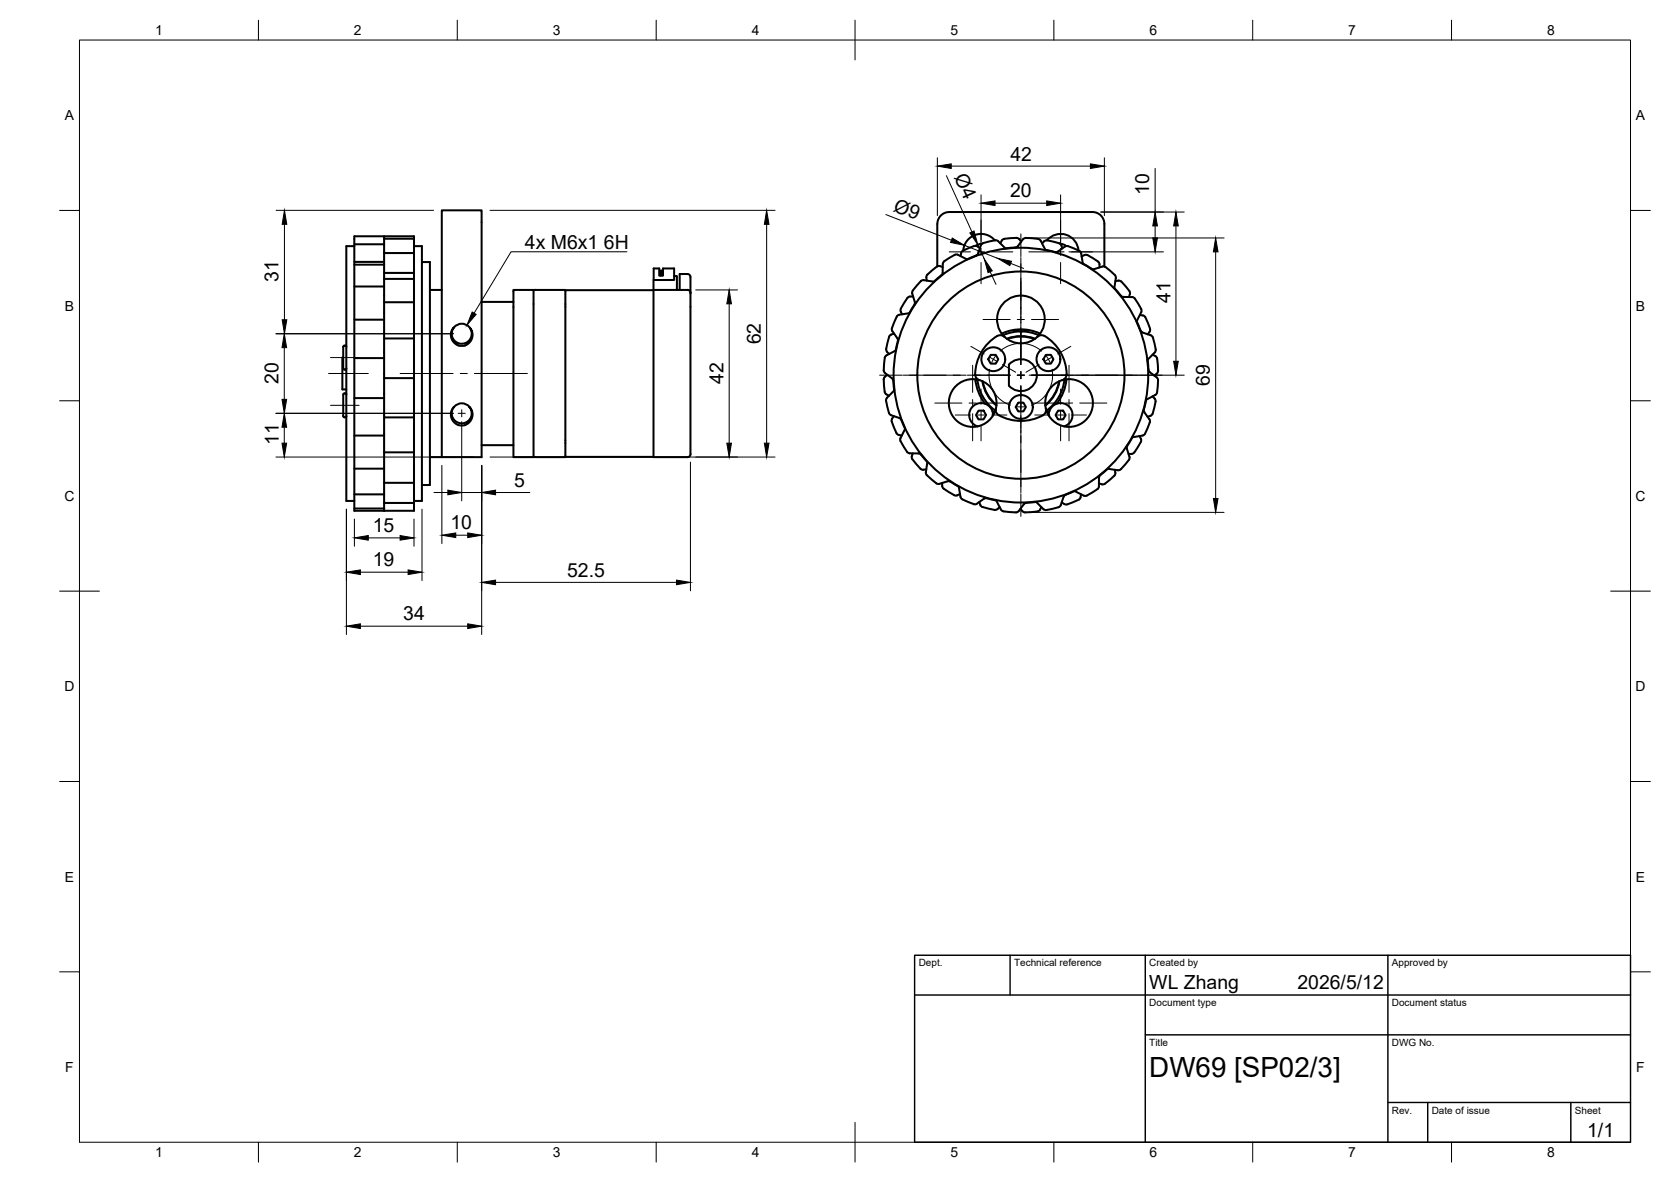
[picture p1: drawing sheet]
<svg xmlns="http://www.w3.org/2000/svg" width="420mm" height="297mm" viewBox="0 0 420 297" stroke-linecap="round" stroke-linejoin="round" font-family="sans-serif">
<!-- layer: Visible -->
<g fill="none" stroke="#000" stroke-width=".51">
<path d="M89.1 59.4h15v69h-15zM96.6 59.4v.6M96.6 60v1.4M96.6 60h7.5M111.1 52.9h10v62h-10zM89.1 61.9h-2v64h2M89.1 65.8h7.5M89.1 72h7.5M89.1 61.4h7.5M89.1 66.5h7.5M96.6 61.4v2.2M96.6 66.5v3.6"/>
<path d="M96.6 70.1v43.6M96.6 63.6v2.9M96.6 68.6h7.5M96.6 76h7.5M96.6 63.6h7.5M96.6 70.1h7.5M104.1 61.9h2v64h-2M106.1 65.9h2v56h-2M108.1 72.9h3M121.1 75.9h8M129.1 72.9h5.1v42h-5.1zM134.2 73l8-.1v42h-7.6"/>
<path d="M142.2 72.9h22.1M164.3 72.9v-2.5h5.2v-1h.7v3.5M164.3 72.9v42h8.5a.73 .73 0 0 0 .8-.9v-40.4M164.3 72.9l8.6-.1a.77 .77 0 0 1 .7 .8M166.1 69.3v-1.1h.4v1.1M166.1 68.2l.1-.2h.1l.2 .2M169.5 69.4v-1.9h-2.8v1.8h-.9v-1.8h-1.4v2.9M173.6 69.6a.75 .75 0 0 0-.8-.7h-1.9v4M173.6 69.6v4M225.5 79.5l-1 2.5a1.09 1.09 0 0 0-.1 1.2l1.2 1.8M226.1 79.1l-.6 .5M226.5 78.3l.3 .7"/>
<path d="M226.5 77.5v.8M229.4 73.8l.6 2.1-.1 .6M229.6 74.5a1.61 1.61 0 0 0-2 1.2l-1.1 1.8M229.9 76.5l-1.3 2.2-2.5 .4M231.6 70.6l.7-.2 2.5 .4M231.6 70.6l-2.1 2.4-.1 .8M232.9 69.8l.1 .7M235.7 66.9v-10.6a2.99 2.99 0 0 1 3-3h36a2.99 2.99 0 0 1 3 3v10.7M237 67.1a1.6 1.6 0 0 0-2.2 .5l-1.6 1.4-.3 .7M237.4 65.7l-.3 .6-.2 2.7-2.1 1.8M240.1 64l-2.7 1.7M241.7 63.6l-.2 .8"/>
<path d="M245.9 63.7l-.4 .5-2.3 1-2.4-1.2h-.7M246.4 62.4a1.65 1.65 0 0 0-2.3-.2l-2 .8-.4 .6M246.9 61.3l-.8 .1-.7 .4M250.1 60.4a4.5 4.5 0 0 0-4.8-1.4 4.5 4.5 0 0 0-3.1 4M250.3 60.4l.7 .2M250.3 60.4l-3.3 .8-.3 .4-.8 2.1M251 60.6l1.8 1.8 2.5-.2M255.9 61.9l-.6 .3M256.8 60.8a1.62 1.62 0 0 0-2.2-1l-2.3 .3-.8 1.1M261.1 60.1l.6 .4 1.1 2.3M261.1 60l-3.4-.2-.5 .3-1.3 1.8M262 61.2l.8-.7 .4-.1a4.5 4.5 0 0 1 4.9-1.4 4.5 4.5 0 0 1 3.1 4"/>
<path d="M263.3 60.4l3.1 .7 .5 .6M266.6 61.3l.8 .1 .7 .4M266.9 61.7l.2 .7M268.5 61.9l-.7 .1-2.3 1.4-2.6-.6M268.5 61.8l3.1 1.4 .3 .5 .4 2.5M272 64.4l1.2-.4 2.9 1.8M272.3 66.2l2.1 1.3 .7 .1M276.1 65.8l.3 .4 .1 1M277.2 67l-2.1 .6M277.2 67l.7 .1M278 67.1l2.3 2.1 .3 .7M280.2 72.4l1.8 2.1 2.6 .2"/>
<path d="M280.5 70.6l1-.1 .4 .3M280.6 69.9l-.4 2.5M281.9 70.7l2.1 2.5a1.4 1.4 0 0 1-.1 1.4M284.6 74.6l.7 .4 1.7 2.9v.5l-1.2 2.4M286.6 79.1l.8 .2M287.4 79.3l.6 .4 1.2 2.9M86.3 89.9h-.2v8h1M86.3 92.6l.3 .3 .3-.1 .2-.2M87.1 87.2a.45 .45 0 0 0-.6-.3 .45 .45 0 0 0-.2 .6v5.1M87.1 99.2a.45 .45 0 0 0-.6-.3 .45 .45 0 0 0-.2 .6v5.1M89.1 80.3h7.5M89.1 90h7.5"/>
<path d="M96.6 85.1h7.5M96.6 95h7.5M116.9 86.8l.9-.5 .9-1.2 .1-1.2-.4-1.2-.4-.5 .6 1.4-.1 .9-.4 .9-1 .8-1.4 .2-1-.5-1-1.1-.1-1.3 .6-1.3-.8 1.4v1.1l.3 .9 .7 .8 .8 .4h1.7M118 82.2a2.51 2.51 0 0 0-3.8 0M222.2 95.3l.2 3.2M222.4 98.5l.3 .4 .8 .5M223.1 94.2a1.33 1.33 0 0 0-.9 1.1M224.8 83.8l-1.1 .6-.9 3.3a1.37 1.37 0 0 0 .8 1.3M224.8 98.2l-1.8 1.8M225.6 85l.2 .7M225.8 85.7l-.6 2.4-2.3 1.2-.4 .4-.3 2.8a1.1 1.1 0 0 0 .3 1.2l1.8 1.4a6.5 6.5 0 0 1 .5 3M245.2 95.3a11.5 11.5 0 0 0 2.5 6.2"/>
<path d="M245.5 95.3l-.2 .5M245.8 95.4a11 11 0 0 0 4.5 7.8M247 95.8a9.8 9.8 0 0 0 3.5 6.1M247.1 95.8a9.7 9.7 0 0 0 3.5 6M249.1 89.2h1.3l.6 1.1-.6 1.1h-1.3l-.6-1.1zM252.5 84.6a1.84 1.84 0 0 0-2.6 .4 11.3 11.3 0 0 0-4.7 9.4 1.49 1.49 0 0 0 1.1 1.1M253.3 85.2a9.7 9.7 0 0 1 6.8 0M253.7 91.6a4 4 0 0 1 5.8-.2 4 4 0 0 1 0 5.8 4 4 0 0 1-5.8-.3zM258.2 82.9a3 3 0 0 1-3 0M260.2 85.1a9.8 9.8 0 0 0-7 0M260.8 84.6a1.86 1.86 0 0 1 2.7 .4 11.5 11.5 0 0 1 4.7 9.1M261.2 84.2a11 11 0 0 0-9 0"/>
<path d="M261.5 83.8a11.5 11.5 0 0 0-9.6 0M263 89.2h1.2l.7 1.1-.7 1.1h-1.2l-.7-1.1zM266.3 95.8a9.7 9.7 0 0 1-3.5 6M266.4 95.8a9.8 9.8 0 0 1-3.5 6.1M267.6 95.4a11 11 0 0 1-4.5 7.8M267.9 95.3l.2 .5M268.2 95.3a11.5 11.5 0 0 1-2.5 6.2M268.2 94.1a1.49 1.49 0 0 1-1.1 1.4M285.8 80.7l1.1 2.6 2.8 1.3 .9 3.2M288.6 90.4l.3 2.9 2.2 2-.1 2.8a1.14 1.14 0 0 1-.5 1.2l-2.3 1.1-.6 2.5 .1 .7M289.2 82.6v.5l-.6 .9M289.8 99.6l.5 .6"/>
<path d="M289.8 89.1l.7 .4M290.5 89.5l.4 .6M290.6 87.9l-.2 .7-1.9 1.8M291 90.1l.2 3.1a1.43 1.43 0 0 1-1 1.2M86.3 104.6l.3 .3 .3-.1 .2-.2M89.1 100h7.5M89.1 109.5h7.5M89.1 117.8h7.5M96.6 113.7v4.1M96.6 117.8v3.5M96.6 104.9h7.5M96.6 113.7h7.5"/>
<path d="M108.1 114.9h3M114.2 102.2l-.5 .7-.3 .7v.8l.3 1.1 .7 .9 .8 .4h1.7M118 102.2a2.51 2.51 0 0 0-3.1-.6 2.51 2.51 0 0 0-1.2 2.9l.4 1 1 .7 1.2 .2 .9-.3 .8-.6 .6-1.2-.1-1.2-.5-.9 .7 1.1 .1 1.2-.6 1.4-.6 .6-.7 .3M121.1 111.9h8M134.2 114.8h.1M134.3 114.8l.3 .1M142.2 114.8h22.1M223 100l-.2 .7 .8 3.3 .4 .3 2.1 .7a6.5 6.5 0 0 1 1.5 2.8M224.3 105.2l-.1 .7 1 2.5a1.34 1.34 0 0 0 1.6 1M224.7 104.6l-.4 .6M227.6 107.8l-1.2 2.3a2.31 2.31 0 0 0 .8 2.1l.9 1.4M228.1 113.6l.4 .3h2.4l.6 .3"/>
<path d="M229.5 113.9l-.2 .8a2.34 2.34 0 0 0 1.1 1.9l1.1 1.2a1.29 1.29 0 0 0 1.4 .1M231.6 114.2l1.6 1.9M233 119.4l2.4 2.1M233.2 116.2l-.4 2.5 .2 .7M246 103.2h1.3l.6 1.1-.6 1.1h-1.3l-.6-1.1zM249.5 103.3l.6 .4M249.7 104.4a3 3 0 0 0-2.6-3.1 3 3 0 0 0-3.3 2.4 3 3 0 0 0 2 3.4M250.4 102.7a1.49 1.49 0 0 0 .7 1.6 11.3 11.3 0 0 0 11.5-.2 1.49 1.49 0 0 0 .4-1.4M256 101.2h1.3l.7 1.1-.7 1.1h-1.3l-.6-1.1zM263.7 104.4a3 3 0 0 1 2.6-3.1 3 3 0 0 1 3.3 2.4 3 3 0 0 1-2 3.4M263.9 103.3l-.6 .4M266 103.2h1.3l.6 1.1-.6 1.1h-1.3l-.6-1.1z"/>
<path d="M280.3 118.1l.1 1.2-2.6 2.3M283.3 112.7l.7 2.1M283.8 114.1h.7M284 114.8l-.1 .7-2.3 2.6-.5 .1-2.5-.4-1.9 1.6-.4 .6v2.5l-.3 .4M286.5 109.6l.4 .9v.5M286.9 111l-1.7 2.7-.7 .4M287.3 109.5l-2.5 .4-1.4 2.1v.7M287.7 103.6l1.3 1.8M289 105.4l.1 .7-.5 1.5-.7 1.4-.6 .4M289.8 104l-.3 .4-1 .3M290.3 100.2l.2 .7M290.6 100.9l-.8 3"/>
<path d="M89.1 124.2h7.5M89.1 127.8h7.5M96.6 121.3v2.9M96.6 126.4v1.4M96.6 124.2v2.2M96.6 127.8v.6M96.6 121.3h7.5M96.6 126.4h7.5M235.4 121.5l.8 .1M236.9 121.4a1.31 1.31 0 0 0 .4 1.4M237.3 122.8l2.2 1.4a1.35 1.35 0 0 0 1.9-.1M238.9 121l-.6-.1-2.1 .7"/>
<path d="M239 121l2.1 1.3M241.1 122.4l.4 2.5 .3 .4 3.1 1.4M246.2 126.2l.3 .7a2.39 2.39 0 0 0 2.1 .9l1.5 .3M250.5 125.8l1.2 2.3a2.35 2.35 0 0 0 2.2 .6l1.6 .1 .4-.2 1.6-1.9 .6-.3M250.5 125.8l-2.6-.6-2.3 1.4-.7 .1M250.8 127.9l-.7 .2M251.4 127.4l-.6 .6M256.6 127.8l.4 .7M258.1 126.3l2.5-.2 1.8 1.9 .5 .2 3.3-.7M261.8 127.4l-.5 .9-.4 .2-3.2 .3-.6-.4M267 126.2a1.36 1.36 0 0 0 1.3 .5M267.4 124.9l-.7 2-.5 .5"/>
<path d="M271.8 124.2l-.3 1.2-3.1 1.4M272.5 124.6l-2.3-1.2-2.3 1-.5 .5M273.3 124.5l-.8 .1M276 122.9l-2.7 1.6M276.3 121.5l1 .2 .5-.1"/>
<circle cx="249.8" cy="90.3" r="3"/>
<circle cx="256.7" cy="94.3" r="32"/>
<circle cx="256.7" cy="80.3" r="6"/>
<circle cx="256.7" cy="94.3" r="26"/>
<circle cx="263.6" cy="90.3" r="3"/>
<circle cx="244.6" cy="101.3" r="6"/>
<circle cx="256.7" cy="102.3" r="3"/>
<circle cx="268.8" cy="101.3" r="6"/>
</g>
<!-- layer: BORDER -->
<g fill="none" stroke="#000" stroke-width=".25">
<path d="M20 10.1h390v276.9h-390zM65 5.1v5M115 5.1v5M165 5.1v5M215 5.1v10M265 5.1v5M315 5.1v5M365 5.1v5M15 52.9h5M410 52.9h5M15 100.7h5M410 100.7h5"/>
<path d="M15 148.6h10M405 148.6h10M15 196.4h5M410 196.4h5M15 244.2h5M410 244.2h5M65 287v5M115 287v5M165 287v5M215 282.1v9.9M265 287v5M315 287v5"/>
<path d="M365 287v5"/>
</g>
<!-- layer: TITLEBLOCK -->
<path d="M230 240.1h180v46.9h-180zM230 250h180M254 240.1v9.9M288 240.1v46.9M349 240.1v46.9M288 260.1h122M349 277.1h61M359 277.1v9.9M395 277.1v9.9" fill="none" stroke="#000" stroke-width=".36"/>
<!-- layer: Smart Centers -->
<g fill="none" stroke="#000" stroke-width=".25">
<path d="M246.7 55.3v5.3M256.7 58.8v5.7M266.7 55.3v5.3M238.7 63.3h5.3M245.8 63.3h1.8M246.7 62.4v1.8M246.7 66v5.3M249.4 63.3h5.3M256.7 64.7v26.9M258.7 63.3h5.3M265.8 63.3h1.8M266.7 62.4v1.8"/>
<path d="M266.7 66v5.3M269.4 63.3h5.3M82.6 93.9h10M83.1 89.9h7.2M100.6 93.9h13.3M115.7 93.9h1.8M119.3 93.9h13.3M221.2 94.3h5.7M227.1 94.3h15.9M243.2 94.3h10.8M244.1 87l3.3 1.9M244.6 91.8v6.8"/>
<path d="M246.7 97.8v3.8M247.2 80.3h6.8M248.8 92.8a8 8 0 0 0 5.2 9M249 89.8l1.5 .9M250.3 89.5l-.9 1.6M251.5 88.2a8 8 0 0 1 10.4 0M252.1 91.6l3.3 1.9M255.8 94.3h1.8M255.8 80.3h1.8M256.7 93.4v1.8M256.7 97v26.8M259.4 94.3h10.7"/>
<path d="M259.4 80.3h6.8M261.3 91.6l-3.3 1.9M263.1 89.5l.9 1.6M264.4 89.8l-1.6 .9M264.5 92.8a8 8 0 0 1-5.2 9M266.7 97.8v3.8M268.8 91.8v6.8M269.2 87l-3.3 1.9M270.4 94.3h15.8M286.5 94.3h5.7M83.1 101.9h7.2M115.2 103.9h1.8"/>
<path d="M116.1 103v1.8M235.1 101.3h6.8M240.2 104.3h3.8M243.7 101.3h1.7M244.6 100.4v1.8M244.6 104v6.8M245.8 104.3h1.8M246.7 103.4v1.8M246.7 107v3.8M247.2 101.3h6.9M249.4 104.3h3.8M255.8 102.2h1.8"/>
<path d="M259.3 101.3h6.8M260.2 104.3h3.8M265.8 104.3h1.8M266.7 103.4v1.8M266.7 107v3.8M267.9 101.3h1.8M268.8 100.4v1.8M268.8 104v6.8M269.4 104.3h3.8M271.5 101.3h6.8M256.7 124.1v5.7"/>
</g>
<!-- layer: Hole Notes -->
<path d="M118.7 78.4l1 .6-2.3 2.7z" fill="#000" stroke="#000" stroke-width=".25"/>
<path d="M157.6 63.3h-29.1l-9.3 15.4" fill="none" stroke="#000" stroke-width=".25"/>
<!-- layer: FD_Dimensions -->
<g fill="none" stroke="#000" stroke-width=".25">
<path d="M235.7 39.7v14.5M277.7 39.7v14.5M69.4 52.9h39.6M71.5 56.4v24M123.2 52.9h71.7M192.8 56.4v55M222.7 53.9l16.5 6.5M238 44.1l6.4 14.2M239.2 41.7h35M246.7 49v12.2M250.2 51.1h13M257.7 59.8h50.1"/>
<path d="M266.7 49v12.2M276.8 53.3h21M290.4 42.3v11M290.4 56.8v3M295.7 56.8v34M174.9 72.9h10.5M183.3 76.4v35M242.5 61.6l8.4 3.3M245.9 61.5l1.6 3.6M249 68.3l1.4 3.2M254.1 66.2l3.3 1.3M268.8 63.3h23.7"/>
<path d="M305.7 63.3v62M69.4 83.9h44.6M71.5 87.4v13M258.8 94.3h39M69.4 114.9h49.6M69.4 103.9h44.6M71.5 107.4v4M111.1 117v19.6M116.1 106v19.9M121.1 117v42.5M123.2 114.9h71.7M173.6 116.1v32.4"/>
<path d="M87.1 128v31.5M89.1 130.4v6.9M92.6 135.2h8M104.1 130.4v6.9M106.1 128v17.9M109.1 123.8h3.5M114.6 134.5h3M116.1 123.8h5M124.6 123.8h8.6M257.6 128.8h50.2M90.6 143.8h12M90.6 157.4h27"/>
<path d="M124.6 146.4h45.5"/>
</g>
<g fill="#000" stroke="#000" stroke-width=".25">
<path d="M71.5 52.9l.6 3.5h-1.1zM192.8 52.9l.6 3.5h-1.2zM235.7 41.7l3.5-.5v1.1zM239.4 59.8l3.1 1.8-3.5-.7zM243.9 58.5l1-.5 1 3.5zM246.7 51.1l3.5-.6v1.2zM263.2 50.5l3.5 .6-3.5 .6zM274.2 41.2l3.5 .5-3.5 .6zM289.9 59.8h1.1l-.6 3.5zM290.4 53.3l.6 3.5h-1.1zM295.7 53.3l.6 3.5h-1.2zM183.3 72.9l.6 3.5h-1.1z"/>
<path d="M247.5 65.1l2 3-1.1 .4zM250.9 64.9l3.4 .8-.4 1zM305.7 59.8l.6 3.5h-1.2zM71.5 83.9l.6 3.5h-1.2zM71 80.4h1.1l-.6 3.5zM295.1 90.8h1.2l-.6 3.5zM70.9 100.4h1.2l-.6 3.5zM70.9 111.4h1.2l-.6 3.5zM71.5 103.9l.6 3.5h-1.2zM182.8 111.4h1.1l-.6 3.5zM192.2 111.4h1.2l-.6 3.5zM89.1 135.2l3.5-.6v1.1z"/>
<path d="M100.6 134.6l3.5 .6-3.5 .5zM112.6 123.2l3.5 .6-3.5 .5zM111.1 134.5l3.5-.6v1.2zM117.6 133.9l3.5 .6-3.5 .6zM121.1 123.8l3.5-.6v1.1zM305.1 125.3h1.2l-.6 3.5zM87.1 143.8l3.5-.6v1.2zM87.1 157.4l3.5-.6v1.2zM102.6 143.2l3.5 .6-3.5 .6zM117.6 156.8l3.5 .6-3.5 .6zM121.1 146.4l3.5-.6v1.1zM170.1 145.8l3.5 .6-3.5 .5z"/>
</g>
<text font-size="7" x="289" y="270.6">DW69 [SP02/3]</text>
<g font-size="4.9">
<text x="254.1" y="40.4">42</text>
<text x="239.8" y="44.6" transform="rotate(65 239.8 44.6)">Ø4</text>
<text x="224.4" y="52.9" transform="rotate(21 224.4 52.9)">Ø9</text>
<text x="254" y="49.6">20</text>
<text x="289" y="48.9" transform="rotate(-90 289 48.9)">10</text>
<text x="132" y="62.6">4x M6x1</text>
<text x="151.8" y="62.6">6H</text>
<text x="70.1" y="70.7" transform="rotate(-90 70.1 70.7)">31</text>
<text x="294.3" y="76.1" transform="rotate(-90 294.3 76.1)">41</text>
<text x="191.3" y="86.5" transform="rotate(-90 191.3 86.5)">62</text>
<text x="70" y="96.5" transform="rotate(-90 70 96.5)">20</text>
<text x="181.9" y="96.5" transform="rotate(-90 181.9 96.5)">42</text>
<text x="304.2" y="97" transform="rotate(-90 304.2 97)">69</text>
<text x="70.1" y="111.9" transform="rotate(-90 70.1 111.9)">11</text>
<text x="129.3" y="122.3">5</text>
<text x="93.7" y="133.7">15</text>
<text x="113.2" y="133">10</text>
<text x="93.7" y="142.3">19</text>
<text x="142.6" y="144.9">52.5</text>
<text x="101.4" y="155.9">34</text>
<text x="289" y="248.5">WL Zhang</text>
<text x="326.2" y="248.5">2026/5/12</text>
<text x="399.1" y="285.7">1/1</text>
</g>
<g font-size="3.5">
<text x="39" y="8.8">1</text>
<text x="89" y="8.8">2</text>
<text x="139" y="8.8">3</text>
<text x="189" y="8.8">4</text>
<text x="239" y="8.8">5</text>
<text x="289" y="8.8">6</text>
<text x="339" y="8.8">7</text>
<text x="389" y="8.8">8</text>
<text x="16.3" y="30.2">A</text>
<text x="411.3" y="30.2">A</text>
<text x="16.3" y="78">B</text>
<text x="411.3" y="78">B</text>
<text x="16.2" y="125.9">C</text>
<text x="411.2" y="125.9">C</text>
<text x="16.2" y="173.7">D</text>
<text x="411.2" y="173.7">D</text>
<text x="16.3" y="221.6">E</text>
<text x="411.3" y="221.6">E</text>
<text x="16.4" y="269.4">F</text>
<text x="411.4" y="269.4">F</text>
<text x="39" y="290.8">1</text>
<text x="89" y="290.8">2</text>
<text x="139" y="290.8">3</text>
<text x="189" y="290.8">4</text>
<text x="239" y="290.8">5</text>
<text x="289" y="290.8">6</text>
<text x="339" y="290.8">7</text>
<text x="389" y="290.8">8</text>
</g>
<g font-size="2.5">
<text x="231" y="242.9">Dept.</text>
<text x="255" y="242.9">Technical reference</text>
<text x="289" y="242.9">Created by</text>
<text x="350" y="242.9">Approved by</text>
<text x="289" y="252.8">Document type</text>
<text x="350" y="252.8">Document status</text>
<text x="289" y="262.9">Title</text>
<text x="350" y="262.9">DWG No.</text>
<text x="350" y="279.9">Rev.</text>
<text x="360" y="279.9">Date of issue</text>
<text x="396" y="279.9">Sheet</text>
</g>
</svg>
